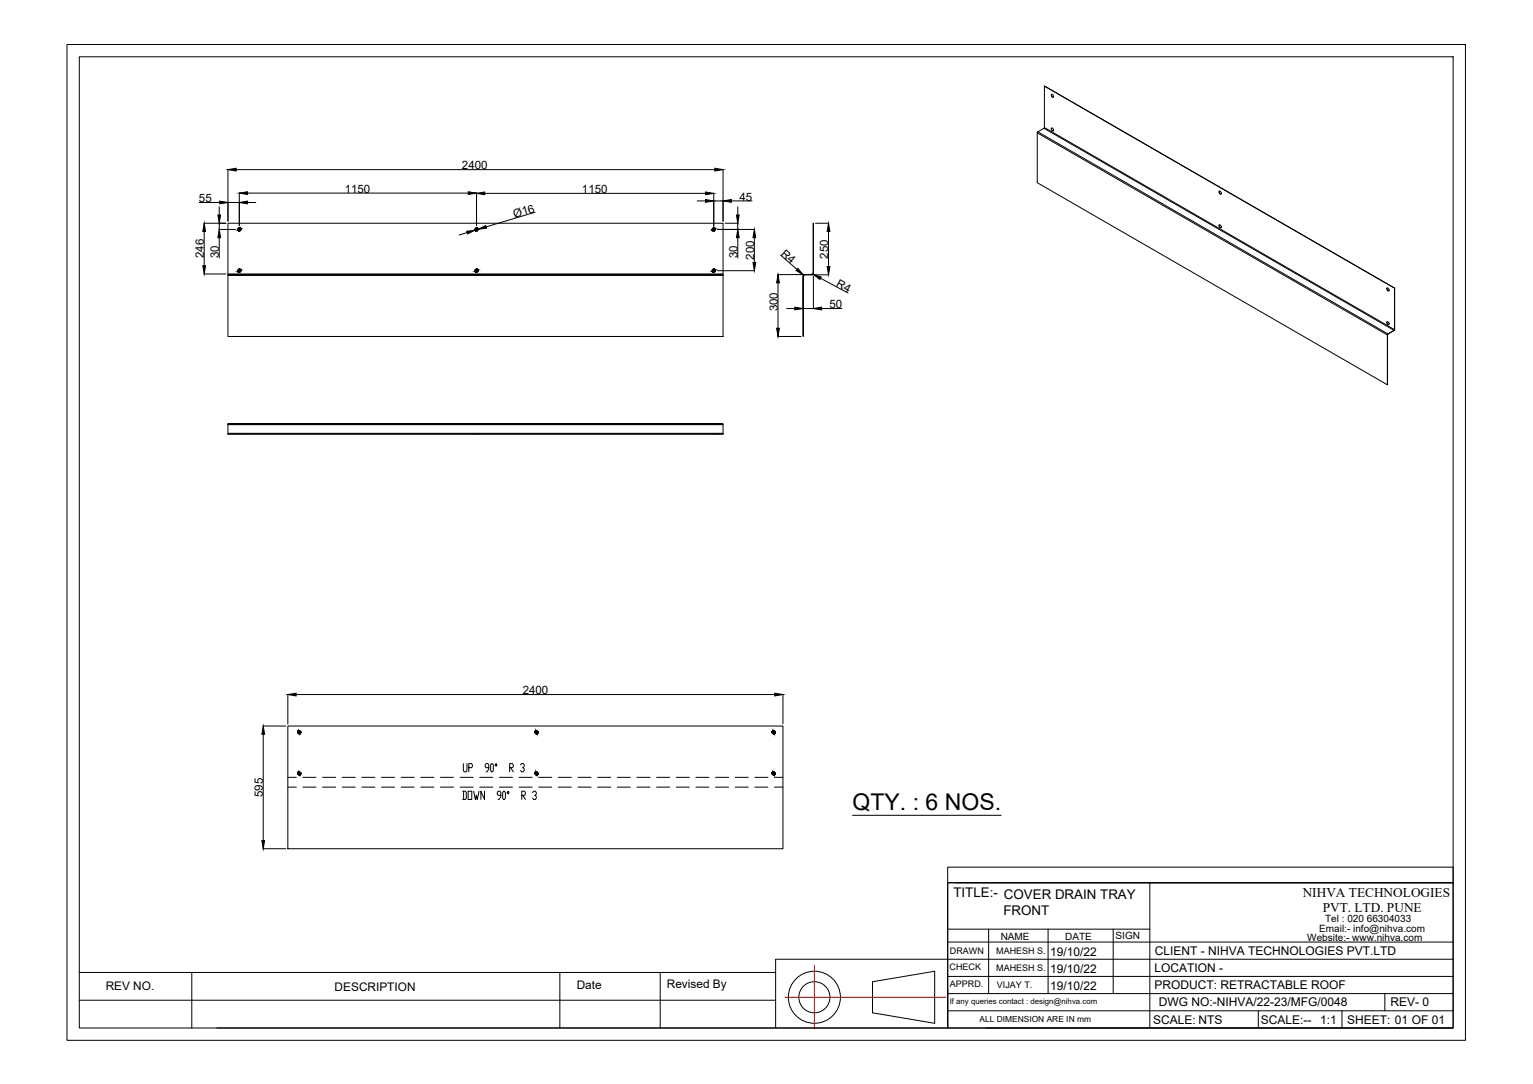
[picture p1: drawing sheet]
<svg xmlns="http://www.w3.org/2000/svg" width="594mm" height="420mm" viewBox="0 0 594 420" stroke-linecap="round" stroke-linejoin="round" font-family="sans-serif">
<!-- layer: 0 -->
<g fill="none" stroke="#000" stroke-width=".39">
<path d="M26 17.2h541.9v386h-541.9zM30.7 22h532.4v376.5h-532.4zM404.7 33.4v16l135.7 78.4-.2 .2M404.7 33.4l135.8 78.3M404.7 33.4l135.7 78.3M407.5 36.6a.55 .55 0 0 1 .7 .3 .55 .55 0 0 1-.3 .8l-.4-.5zM407.6 36.6v.7l.6 .4M402 51.5l135.6 78.3v19.3l-135.6-78.3zM402.2 51.1l-.2 .4M404.7 49.4l-.1 .3M407.5 49.7a.55 .55 0 0 1 .7 .3 .55 .55 0 0 1-.3 .7l-.4-.5zM407.6 49.6v.7l.6 .4"/>
<path d="M77.2 78.5h7.9M88.3 65.6v20.1M88.3 78.5h4.4M91.5 65.8h185.5M92.7 74.8v12.7M95.9 74.8h85.6M95.9 78.5h3.2M184.7 74.8v12.7M187.9 75h85.5M270.2 77.9h3.2M276.6 74.8v13.3M276.6 77.9h3.6"/>
<path d="M280.2 65.6v20.1M283.4 77.9h8M472.5 74.2a.55 .55 0 0 1 .7 .3 .55 .55 0 0 1-.3 .7l-.4-.5zM472.6 74.1v.7l.6 .4M79 86.5h8.5M79.1 89.7v13.3M84.9 88.9h6.4M85 80.1v3.2M85 86.5v2.4M85 92.1v7.9M181 90.1l-3 1M185.3 88.9l-1.2 .3"/>
<path d="M207.4 82.3l-19 5.6M278 88.9h14.4M281 86.5h5M285.9 80.1v3.2M285.9 86.5v2.4M285.9 92.1v7.9M292.3 92.1v9.6M302.5 98.9l6.4 5.5M315.1 89.6h.1M315.1 88.3h.1M316 86.5h5.2M321.1 89.7v13.6"/>
<path d="M472.5 87.2a.57 .57 0 0 1 .7 .3 .57 .57 0 0 1-.3 .8l-.5-.7zM472.6 87.2v.7l.6 .4M79 106.2h8.5M88.3 106.8h191.9v23.6h-191.9zM88.3 106.8v-.4h191.9v.4M88.3 106.2h191.9v.2h-191.9zM88.3 106.2v-19.7h191.9v19.7M278 104.9h14.4M301.4 106.4h9.3M301.5 109.6v17.6M304.8 119.6h3.2M311.2 106.8v23.6l.1-23.6"/>
<path d="M311.2 106.7l.3-.3-.2 .3M311.2 106.8h.1M311.2 107.6v12.1M311.2 119.6h4M311.3 106.5l.2 .3M311.5 106.4l3.4 .1zM314.9 106.4v.1M314.9 106.2l.3 .2M315.1 106.2v-19.7l.1 19.7M315.1 106.2h.1M315.1 105.6h.1M315.1 104.3h.1"/>
<path d="M315.1 106.2l-.2 .2M315.2 107v12.7M315.2 106.2l-.3 .3M315.7 106.5h5.5M318 107.9l10.6 5.6M318.4 119.6h7.9M537.5 111.7a.55 .55 0 0 1 .7 .3 .55 .55 0 0 1-.3 .7l-.4-.5zM537.6 111.6v.7l.6 .4M540.4 111.7v16.1zM301.4 130.4h9M537.5 124.8a.55 .55 0 0 1 .7 .3 .55 .55 0 0 1-.3 .7l-.4-.5zM537.6 124.7v.7l.6 .4"/>
<path d="M537.6 129.8v19.3M537.9 129.4l-.3 .4M537.9 129.5l-.2 .3M540.2 128l-2.3 1.5-135.7-78.4 2.4-1.4 135.6 78.3-2.3 1.4M540.5 127.7l-.3 .4M88.3 164.3h191.9l-191.9 .1v.2M88.3 168h191.9v.3h-191.9zM88.3 164.3v.1M88.3 164.6v3.4M88.3 168.2h191.9M92.1 168.2v.1M93.4 168.2v.1"/>
<path d="M184 168.2v.1M185.3 168.2v.1M276 168.2v.1M277.2 168.2v.1M280.2 164.4v.2h-191.9M280.2 164.6v3.4M111.5 269.1v11.5M114.8 269.2h185.4M303.4 269.1v11.5M101.9 281.4h8.9M102 284.6v41.2M111.5 281.4h191.9v47.6h-191.9z"/>
<path d="M111.5 301.3h3.3M111.5 305.1h3.3M117.4 301.3h5.1M117.4 305.1h5.1M125 301.3h5.1M125 305.1h5.1M132.6 301.3h5.1M132.6 305.1h5.1M140.2 301.3h5.1M140.2 305.1h5.1M147.8 301.3h5.1M147.8 305.1h5.1"/>
<path d="M155.4 301.3h5.1M155.4 305.1h5.1M163.1 301.3h5M163.1 305.1h5M170.7 301.3h5.1M170.7 305.1h5.1M208.8 301.3h5M208.8 305.1h5M216.4 301.3h5M216.4 305.1h5M224 301.3h5.1M224 305.1h5.1"/>
<path d="M231.6 301.3h5.1M231.6 305.1h5.1M239.2 301.3h5.1M239.2 305.1h5.1M246.8 301.3h5.1M246.8 305.1h5.1M254.4 301.3h5.1M254.4 305.1h5.1M262.1 301.3h5M262.1 305.1h5M269.7 301.3h5M269.7 305.1h5"/>
<path d="M277.3 301.3h5.1M277.3 305.1h5.1M284.9 301.3h5.1M284.9 305.1h5.1M292.5 301.3h5.1M292.5 305.1h5.1M300.1 301.3h3.3M300.1 305.1h3.3M330.4 316h57.6M101.9 329h8.9M367.3 336.1h195.8v6.1h-195.8zM367.3 342.2h195.8v56.2h-195.8z"/>
<path d="M367.3 342.2v56.2h-66.7M370.6 342.2h192.5M445.6 342.2v56.2M30.7 376.9h269.9M74.3 376.9v21.6M217 376.9v21.6M255.8 376.9v21.6M367.3 378.5h195.8M367.3 365.1h195.8M367.3 360.1h78.3M383.1 360.1v25M406.2 360.1v25"/>
<path d="M431.4 360.1v25M563.1 371.8h-262.5v26.6h-216.6M30.7 387.7h269.9M338.1 380.5l24.1-4v20.1l-24.1-4zM367.3 385.1h195.8M367.3 391.8h195.8M382 398.4h181.1M487.6 391.8v6.6M520.1 391.8v6.6M536.7 385.1v6.7"/>
<circle cx="92.7" cy="88.9" r=".64"/>
<circle cx="184.7" cy="88.9" r=".64"/>
<circle cx="276.6" cy="88.9" r=".64"/>
<circle cx="92.7" cy="104.9" r=".64"/>
<circle cx="184.7" cy="104.9" r=".64"/>
<circle cx="276.6" cy="104.9" r=".64"/>
<circle cx="116" cy="283.8" r=".64"/>
<circle cx="116" cy="299.8" r=".64"/>
<circle cx="207.9" cy="283.8" r=".64"/>
<circle cx="207.9" cy="299.8" r=".64"/>
<circle cx="299.8" cy="283.8" r=".64"/>
<circle cx="299.8" cy="299.8" r=".64"/>
<circle cx="315.6" cy="386.5" r="10.1"/>
<circle cx="315.6" cy="386.5" r="6"/>
</g>
<g fill="#000" stroke="#000" stroke-width=".39">
<path d="M85.1 78l3.2 .5-3.2 .5zM88.3 65.8l3.2-.6v1.1zM92.7 74.8l3.2-.5v1.1zM92.7 78.5l3.2-.5v1zM181.5 74.3l3.2 .5-3.2 .6zM184.7 75l3.2-.6v1.1zM273.4 77.3l3.2 .6-3.2 .5zM273.4 74.4l3.2 .6-3.2 .5zM277 65.2l3.2 .6-3.2 .5zM280.2 77.9l3.2-.6v1.1zM79.1 86.5l.6 3.2h-1.1zM84.4 83.3h1.1l-.5 3.2z"/>
<path d="M85 88.9l.5 3.2h-1.1zM92.5 89.5l.2 .1zM180.9 89.6l3.2-.4-2.9 1.5zM184.5 89.5l.2 .1zM185.3 88.9l2.9-1.5 .3 1.1zM276.4 89.5l.2 .1zM285.4 83.3h1.1l-.6 3.2zM285.9 88.9l.6 3.2h-1.1zM292.3 88.9l.6 3.2h-1.1zM321.1 86.5l.5 3.2h-1.1zM78.6 103h1.1l-.6 3.2zM92.5 105.5h.2z"/>
<path d="M184.5 105.5h.2zM276.4 105.5h.2zM291.8 101.7h1.1l-.6 3.2zM301.5 106.4l.5 3.2h-1zM308 119.1l3.2 .5-3.2 .5zM309.2 104l2.1 2.5-2.8-1.7zM315.2 106.4l3 1-.5 .9zM315.2 119.6l3.2-.5v1zM320.5 103.3h1.1l-.5 3.2zM301 127.2h1l-.5 3.2zM111.5 269.2l3.3-.5v1zM300.2 268.7l3.2 .5-3.2 .5z"/>
<path d="M102 281.4l.5 3.2h-1zM116.6 283.8v.2zM208.5 283.8v.2zM300.4 283.8v.2zM116.6 299.8v.2zM208.5 299.8v.2zM300.4 299.8v.2zM101.5 325.8h1l-.5 3.2z"/>
<path d="M92.1 88.9l.6 .1zM92.1 88.9l.6 .1z"/>
<path d="M92.1 89l.6 .1zM92.1 89l.6 .1z"/>
<path d="M92.1 89.1l.6 .1zM92.1 89.1l.6 .1z"/>
<path d="M92.2 89.2l.5 .1zM92.2 89.2l.5 .1z"/>
<path d="M92.2 89.3l.5 .1zM92.2 89.3l.5 .1z"/>
<path d="M92.3 89.4l.4 .1zM92.3 89.4l.4 .1z"/>
<path d="M92.4 89.5h.3zM92.4 89.5h.3z"/>
<path d="M92.7 88.3h.2zM92.7 88.3h.2z"/>
<path d="M92.7 88.3l.4 .1zM92.7 88.3l.4 .1z"/>
<path d="M92.7 88.4h.5zM92.7 88.4h.5z"/>
<path d="M92.7 88.4l.5 .1zM92.7 88.4l.5 .1z"/>
<path d="M92.7 88.5l.6 .1zM92.7 88.5l.6 .1z"/>
<path d="M92.7 88.6l.6 .1zM92.7 88.6l.6 .1z"/>
<path d="M92.7 88.7l.7 .1zM92.7 88.7l.7 .1z"/>
<path d="M92.7 88.8l.7 .1zM92.7 88.8l.7 .1z"/>
<path d="M184 88.9l.7 .1zM184 88.9l.7 .1z"/>
<path d="M184 89l.7 .1zM184 89l.7 .1z"/>
<path d="M184.1 89.1l.6 .1zM184.1 89.1l.6 .1z"/>
<path d="M184.1 89.2l.6 .1zM184.1 89.2l.6 .1z"/>
<path d="M184.2 89.3l.5 .1zM184.2 89.3l.5 .1z"/>
<path d="M184.3 89.4l.4 .1zM184.3 89.4l.4 .1z"/>
<path d="M184.3 89.5h.4zM184.3 89.5h.4z"/>
<path d="M184.7 88.3h.2zM184.7 88.3h.2z"/>
<path d="M184.7 88.3l.3 .1zM184.7 88.3l.3 .1z"/>
<path d="M184.7 88.4h.4zM184.7 88.4h.4z"/>
<path d="M184.7 88.4l.5 .1zM184.7 88.4l.5 .1z"/>
<path d="M184.7 88.5l.5 .1zM184.7 88.5l.5 .1z"/>
<path d="M184.7 88.6l.6 .1zM184.7 88.6l.6 .1z"/>
<path d="M184.7 88.7l.6 .1zM184.7 88.7l.6 .1z"/>
<path d="M184.7 88.8l.6 .1zM184.7 88.8l.6 .1z"/>
<path d="M276 88.9l.6 .1zM276 88.9l.6 .1z"/>
<path d="M276 89l.6 .1zM276 89l.6 .1z"/>
<path d="M276 89.1l.6 .1zM276 89.1l.6 .1z"/>
<path d="M276.1 89.2l.5 .1zM276.1 89.2l.5 .1z"/>
<path d="M276.1 89.3l.5 .1zM276.1 89.3l.5 .1z"/>
<path d="M276.2 89.4l.4 .1zM276.2 89.4l.4 .1z"/>
<path d="M276.3 89.5h.3zM276.3 89.5h.3z"/>
<path d="M276.6 88.3h.2zM276.6 88.3h.2z"/>
<path d="M276.6 88.3l.3 .1zM276.6 88.3l.3 .1z"/>
<path d="M276.6 88.4h.4zM276.6 88.4h.4z"/>
<path d="M276.6 88.4l.5 .1zM276.6 88.4l.5 .1z"/>
<path d="M276.6 88.5l.6 .1zM276.6 88.5l.6 .1z"/>
<path d="M276.6 88.6l.6 .1zM276.6 88.6l.6 .1z"/>
<path d="M276.6 88.7l.6 .1zM276.6 88.7l.6 .1z"/>
<path d="M276.6 88.8l.6 .1zM276.6 88.8l.6 .1z"/>
<path d="M92.1 104.9l.6 .1zM92.1 104.9l.6 .1z"/>
<path d="M92.1 105l.6 .1zM92.1 105l.6 .1z"/>
<path d="M92.1 105.1l.6 .1zM92.1 105.1l.6 .1z"/>
<path d="M92.2 105.2l.5 .1zM92.2 105.2l.5 .1z"/>
<path d="M92.2 105.3l.5 .1zM92.2 105.3l.5 .1z"/>
<path d="M92.3 105.4l.4 .1zM92.3 105.4l.4 .1z"/>
<path d="M92.4 105.5h.3zM92.4 105.5h.3z"/>
<path d="M92.7 104.3h.2zM92.7 104.3h.2z"/>
<path d="M92.7 104.3l.4 .1zM92.7 104.3l.4 .1z"/>
<path d="M92.7 104.4h.5zM92.7 104.4h.5z"/>
<path d="M92.7 104.4l.5 .1zM92.7 104.4l.5 .1z"/>
<path d="M92.7 104.5l.6 .1zM92.7 104.5l.6 .1z"/>
<path d="M92.7 104.6l.6 .1zM92.7 104.6l.6 .1z"/>
<path d="M92.7 104.7l.7 .1zM92.7 104.7l.7 .1z"/>
<path d="M92.7 104.8l.7 .1zM92.7 104.8l.7 .1z"/>
<path d="M184 104.9l.7 .1zM184 104.9l.7 .1z"/>
<path d="M184 105l.7 .1zM184 105l.7 .1z"/>
<path d="M184.1 105.1l.6 .1zM184.1 105.1l.6 .1z"/>
<path d="M184.1 105.2l.6 .1zM184.1 105.2l.6 .1z"/>
<path d="M184.2 105.3l.5 .1zM184.2 105.3l.5 .1z"/>
<path d="M184.3 105.4l.4 .1zM184.3 105.4l.4 .1z"/>
<path d="M184.3 105.5h.4zM184.3 105.5h.4z"/>
<path d="M184.7 104.3h.2zM184.7 104.3h.2z"/>
<path d="M184.7 104.3l.3 .1zM184.7 104.3l.3 .1z"/>
<path d="M184.7 104.4h.4zM184.7 104.4h.4z"/>
<path d="M184.7 104.4l.5 .1zM184.7 104.4l.5 .1z"/>
<path d="M184.7 104.5l.5 .1zM184.7 104.5l.5 .1z"/>
<path d="M184.7 104.6l.6 .1zM184.7 104.6l.6 .1z"/>
<path d="M184.7 104.7l.6 .1zM184.7 104.7l.6 .1z"/>
<path d="M184.7 104.8l.6 .1zM184.7 104.8l.6 .1z"/>
<path d="M276 104.9l.6 .1zM276 104.9l.6 .1z"/>
<path d="M276 105l.6 .1zM276 105l.6 .1z"/>
<path d="M276 105.1l.6 .1zM276 105.1l.6 .1z"/>
<path d="M276.1 105.2l.5 .1zM276.1 105.2l.5 .1z"/>
<path d="M276.1 105.3l.5 .1zM276.1 105.3l.5 .1z"/>
<path d="M276.2 105.4l.4 .1zM276.2 105.4l.4 .1z"/>
<path d="M276.3 105.5h.3zM276.3 105.5h.3z"/>
<path d="M276.6 104.3h.2zM276.6 104.3h.2z"/>
<path d="M276.6 104.3l.3 .1zM276.6 104.3l.3 .1z"/>
<path d="M276.6 104.4h.4zM276.6 104.4h.4z"/>
<path d="M276.6 104.4l.5 .1zM276.6 104.4l.5 .1z"/>
<path d="M276.6 104.5l.6 .1zM276.6 104.5l.6 .1z"/>
<path d="M276.6 104.6l.6 .1zM276.6 104.6l.6 .1z"/>
<path d="M276.6 104.7l.6 .1zM276.6 104.7l.6 .1z"/>
<path d="M276.6 104.8l.6 .1zM276.6 104.8l.6 .1z"/>
<path d="M115.3 299.6v.2zM115.3 299.6v.2z"/>
<path d="M115.3 283.6v.2zM115.3 283.6v.2z"/>
<path d="M115.4 299.5l-.1 .3zM115.4 299.5l-.1 .3z"/>
<path d="M115.4 283.5l-.1 .3zM115.4 283.5l-.1 .3z"/>
<path d="M115.5 299.4l-.1 .4zM115.5 299.4l-.1 .4z"/>
<path d="M115.5 283.4l-.1 .4zM115.5 283.4l-.1 .4z"/>
<path d="M115.5 299.4v.4zM115.5 299.3v.5z"/>
<path d="M115.5 283.3v.5zM115.5 283.3v.5z"/>
<path d="M115.5 299.3v.5zM115.6 299.2l-.1 .6z"/>
<path d="M115.5 283.3v.5zM115.6 283.3l-.1 .5z"/>
<path d="M115.6 299.2v.6zM115.7 299.2l-.1 .6z"/>
<path d="M115.6 283.3v.5zM115.7 283.2l-.1 .6z"/>
<path d="M115.7 299.2v.6zM115.8 299.2l-.1 .6z"/>
<path d="M115.7 283.2v.6zM115.8 283.2l-.1 .6z"/>
<path d="M115.8 299.2v.6zM115.9 299.2l-.1 .6z"/>
<path d="M115.8 283.2v.6zM115.9 283.2l-.1 .6z"/>
<path d="M115.9 299.8v.6zM116.1 299.8l-.2 .6z"/>
<path d="M115.9 283.8v.6zM116.1 283.8l-.2 .6z"/>
<path d="M116.1 299.8v.6zM116.2 299.8l-.1 .6z"/>
<path d="M116.1 283.8v.6zM116.2 283.8l-.1 .6z"/>
<path d="M116.2 299.8v.6zM116.3 299.8l-.1 .6z"/>
<path d="M116.2 283.8v.6zM116.3 283.8l-.1 .6z"/>
<path d="M116.3 299.8v.6zM116.4 299.8l-.1 .6z"/>
<path d="M116.3 283.8v.6zM116.4 283.8l-.1 .6z"/>
<path d="M116.4 299.8v.5zM116.4 299.8v.5z"/>
<path d="M116.4 283.8v.5zM116.4 283.8v.5z"/>
<path d="M116.4 299.8v.4zM116.5 299.8l-.1 .4z"/>
<path d="M116.4 283.8v.4zM116.5 283.8l-.1 .4z"/>
<path d="M116.5 299.8v.3zM116.6 299.8l-.1 .3z"/>
<path d="M116.5 283.8v.3zM116.6 283.8l-.1 .3z"/>
<path d="M207.3 283.6l-.1 .2zM207.3 283.6l-.1 .2z"/>
<path d="M207.3 299.6l-.1 .2zM207.3 299.6l-.1 .2z"/>
<path d="M207.3 283.5v.3zM207.3 283.5v.3z"/>
<path d="M207.3 299.5v.3zM207.3 299.5v.3z"/>
<path d="M207.4 283.4l-.1 .4zM207.4 283.4l-.1 .4z"/>
<path d="M207.4 299.4l-.1 .4zM207.4 299.4l-.1 .4z"/>
<path d="M207.5 283.3l-.1 .5zM207.5 283.3l-.1 .5z"/>
<path d="M207.4 299.4v.4zM207.5 299.3l-.1 .5z"/>
<path d="M207.5 283.3v.5zM207.6 283.3l-.1 .5z"/>
<path d="M207.5 299.3v.5zM207.6 299.2l-.1 .6z"/>
<path d="M207.6 283.3v.5zM207.7 283.2l-.1 .6z"/>
<path d="M207.6 299.2v.6zM207.7 299.2l-.1 .6z"/>
<path d="M207.7 283.2v.6zM207.8 283.2l-.1 .6z"/>
<path d="M207.7 299.2v.6zM207.8 299.2l-.1 .6z"/>
<path d="M207.8 283.2v.6zM207.9 283.2l-.1 .6z"/>
<path d="M207.8 299.2v.6zM207.9 299.2l-.1 .6z"/>
<path d="M207.9 283.8v.6zM208 283.8l-.1 .6z"/>
<path d="M207.9 299.8v.6zM208 299.8l-.1 .6z"/>
<path d="M208 283.8v.6zM208.1 283.8l-.1 .6z"/>
<path d="M208 299.8v.6zM208.1 299.8l-.1 .6z"/>
<path d="M208.1 283.8v.6zM208.2 283.8l-.1 .6z"/>
<path d="M208.1 299.8v.6zM208.2 299.8l-.1 .6z"/>
<path d="M208.2 283.8v.6zM208.3 283.8l-.1 .6z"/>
<path d="M208.2 299.8v.6zM208.3 299.8l-.1 .6z"/>
<path d="M208.3 283.8v.5zM208.4 283.8l-.1 .5z"/>
<path d="M208.3 299.8v.5zM208.4 299.8l-.1 .5z"/>
<path d="M208.4 283.8v.4zM208.4 283.8v.4z"/>
<path d="M208.4 299.8v.4zM208.4 299.8v.4z"/>
<path d="M208.4 283.8v.3zM208.5 283.8l-.1 .3z"/>
<path d="M208.4 299.8v.3zM208.5 299.8l-.1 .3z"/>
<path d="M299.2 299.6v.2zM299.2 299.6v.2z"/>
<path d="M299.2 283.6v.2zM299.2 283.6v.2z"/>
<path d="M299.3 299.5l-.1 .3zM299.3 299.5l-.1 .3z"/>
<path d="M299.3 283.5l-.1 .3zM299.3 283.5l-.1 .3z"/>
<path d="M299.3 299.4v.4zM299.3 299.4v.4z"/>
<path d="M299.3 283.4v.4zM299.3 283.4v.4z"/>
<path d="M299.3 299.4v.4zM299.4 299.3l-.1 .5z"/>
<path d="M299.4 283.3l-.1 .5zM299.4 283.3l-.1 .5z"/>
<path d="M299.4 299.3v.5zM299.5 299.2l-.1 .6z"/>
<path d="M299.4 283.3v.5zM299.5 283.3l-.1 .5z"/>
<path d="M299.5 299.2v.6zM299.6 299.2l-.1 .6z"/>
<path d="M299.5 283.3v.5zM299.6 283.2l-.1 .6z"/>
<path d="M299.6 299.2v.6zM299.7 299.2l-.1 .6z"/>
<path d="M299.6 283.2v.6zM299.7 283.2l-.1 .6z"/>
<path d="M299.7 299.2v.6zM299.8 299.2l-.1 .6z"/>
<path d="M299.7 283.2v.6zM299.8 283.2l-.1 .6z"/>
<path d="M299.8 299.8v.6zM299.9 299.8l-.1 .6z"/>
<path d="M299.8 283.8v.6zM299.9 283.8l-.1 .6z"/>
<path d="M299.9 299.8v.6zM300 299.8l-.1 .6z"/>
<path d="M299.9 283.8v.6zM300 283.8l-.1 .6z"/>
<path d="M300 299.8v.6zM300.1 299.8l-.1 .6z"/>
<path d="M300 283.8v.6zM300.1 283.8l-.1 .6z"/>
<path d="M300.1 299.8v.6zM300.2 299.8l-.1 .6z"/>
<path d="M300.1 283.8v.6zM300.2 283.8l-.1 .6z"/>
<path d="M300.2 299.8v.5zM300.3 299.8l-.1 .5z"/>
<path d="M300.2 283.8v.5zM300.3 283.8l-.1 .5z"/>
<path d="M300.3 299.8v.4zM300.4 299.8l-.1 .4z"/>
<path d="M300.3 283.8v.4zM300.4 283.8l-.1 .4z"/>
<path d="M300.4 299.8v.3zM300.4 299.8v.3z"/>
<path d="M300.4 283.8v.3zM300.4 283.8v.3z"/>
</g>
<g fill="none" stroke="#f00" stroke-width=".39">
<path d="M315.6 374.2v1.2M315.6 375.5v.7M315.6 376.3v.1M315.6 376.5v.6M315.6 377.2v.1M315.6 377.4v1.3M315.6 378.8v.7M315.6 379.6v.1M315.6 379.8v.5M304.1 386.5h.2M304.4 386.5h.1M304.6 386.5h.8"/>
<path d="M305.5 386.5h1.3M306.9 386.5h.7M307.7 386.5h.1M307.9 386.5h.7M308.7 386.5h1.3M310.1 386.5h.7M310.9 386.5h.1M311.1 386.5h.8M312 386.5h1.3M313.4 386.5h.1M313.6 386.5h.5M314.2 386.5h.1"/>
<path d="M314.4 386.5h.7M315.2 386.5h1.3M315.6 380.4v.1M315.6 380.6v1.3M315.6 382v.7M315.6 382.8v.1M315.6 383v.6M315.6 383.7v.1M315.6 383.9v1.3M315.6 385.3v.7M315.6 386.1v.1M315.6 386.3v.7"/>
<path d="M315.6 387.1v1.3M315.6 388.5v.7M315.6 389.3v.1M315.6 389.5v.7M315.6 390.4v1.3M315.6 391.8v.7M315.6 392.6v.1M315.6 392.8v.7M315.6 393.6v1.3M315.6 395v.7M315.6 395.8v.1M315.6 396v.7"/>
<path d="M315.6 396.9v1.3M315.6 398.3v.6M316.6 386.5h.1M316.8 386.5h.5M317.4 386.5h.1M317.6 386.5h.8M318.5 386.5h1.3M319.9 386.5h.1M320.1 386.5h.5M320.7 386.5h.1M320.9 386.5h.7M321.7 386.5h1.3"/>
<path d="M323.1 386.5h.1M323.3 386.5h.5M323.9 386.5h.1M324.1 386.5h.8M325 386.5h1.3M326.4 386.5h.1M326.6 386.5h.5M327.2 386.5h.1M327.4 386.5h.7M328.2 386.5h.5M328.8 386.5h.7M329.6 386.5h.1"/>
<path d="M329.8 386.5h.5M330.4 386.5h.1M330.6 386.5h.8M331.5 386.5h.5M332.1 386.5h.7M332.9 386.5h.1M333.1 386.5h.5M333.7 386.5h.1M333.9 386.5h1.3M335.3 386.5h.7M336.1 386.5h.1M336.3 386.5h.5"/>
<path d="M336.9 386.5h.1M337.1 386.5h1.4M338.6 386.5h.7M339.4 386.5h.1M339.6 386.5h.5M340.2 386.5h.1M340.4 386.5h1.3M341.8 386.5h.7M342.6 386.5h.1M342.8 386.5h.5M343.4 386.5h.1M343.6 386.5h1.3"/>
<path d="M345.1 386.5h.7M345.9 386.5h.1M346.1 386.5h.7M346.9 386.5h1.3M348.3 386.5h.7M349.1 386.5h.1M349.3 386.5h.7M350.1 386.5h1.3M351.6 386.5h.7M352.4 386.5h.1M352.6 386.5h.7M353.4 386.5h1.3"/>
<path d="M354.8 386.5h.7M355.6 386.5h.1M355.8 386.5h.7M356.6 386.5h1.3M358.1 386.5h.7M358.9 386.5h.1M359.1 386.5h.7M359.9 386.5h1.3M361.3 386.5h.7M362.1 386.5h.1M362.3 386.5h.7M363.1 386.5h1.3"/>
<path d="M364.5 386.5h.8M365.4 386.5h.1M365.6 386.5h.7M366.4 386.5h.2"/>
</g>
<text font-size="8.9" x="330.4" y="314.1">QTY. : 6 NOS.</text>
<text font-size="7.1" x="178.2" y="300.6">UP 90° R 3</text>
<text font-size="6.6" x="178.2" y="311.1">DOWN 90° R 3</text>
<g font-size="5.2">
<text x="369.5" y="347.7">TITLE:- COVER DRAIN TRAY</text>
<text x="504.8" y="347.6">NIHVA TECHNOLOGIES</text>
<text x="512.6" y="353.4">PVT. LTD. PUNE</text>
<text x="388.9" y="354.7">FRONT</text>
</g>
<g font-size="4.7">
<text x="407" y="370.6">19/10/22</text>
<text x="447.5" y="370.1">CLIENT - NIHVA TECHNOLOGIES PVT.LTD</text>
<text x="407" y="377.3">19/10/22</text>
<text x="447.4" y="376.7">LOCATION -</text>
<text x="407" y="383.9">19/10/22</text>
<text x="447.4" y="383.4">PRODUCT: RETRACTABLE ROOF</text>
<text x="449" y="390.1">DWG NO:-NIHVA/22-23/MFG/0048</text>
<text x="538.8" y="390">REV- 0</text>
<text x="446.9" y="396.7">SCALE: NTS</text>
<text x="488.6" y="396.7">SCALE:--</text>
<text x="511.6" y="396.7">1:1</text>
<text x="522.1" y="396.7">SHEET: 01 OF 01</text>
</g>
<g font-size="4.6">
<text x="41" y="383.6">REV NO.</text>
<text x="129.7" y="384">DESCRIPTION</text>
<text x="223.5" y="383.4">Date</text>
<text x="258.4" y="382.9">Revised By</text>
</g>
<g font-size="4.5">
<text x="179" y="65.6">2400</text>
<text x="133.6" y="74.7">1150</text>
<text x="225.5" y="74.8">1150</text>
<text x="286.6" y="77.8">45</text>
<text x="77.1" y="78.4">55</text>
<text x="199.4" y="84.5" transform="rotate(-17 199.4 84.5)">Ø16</text>
<text x="79" y="100.1" transform="rotate(-90 79 100.1)">246</text>
<text x="84.9" y="100.1" transform="rotate(-90 84.9 100.1)">30</text>
<text x="285.8" y="100.1" transform="rotate(-90 285.8 100.1)">30</text>
<text x="292.2" y="100.6" transform="rotate(-90 292.2 100.6)">200</text>
<text x="302.3" y="98.7" transform="rotate(41 302.3 98.7)">R4</text>
<text x="321" y="100.2" transform="rotate(-90 321 100.2)">250</text>
<text x="323.8" y="110.9" transform="rotate(28 323.8 110.9)">R4</text>
<text x="321.5" y="119.5">50</text>
<text x="301.4" y="120.7" transform="rotate(-90 301.4 120.7)">300</text>
<text x="202.6" y="269.1">2400</text>
<text x="101.9" y="308.9" transform="rotate(-90 101.9 308.9)">595</text>
</g>
<g font-size="3.9">
<text x="513.5" y="357.3">Tel : 020 66304033</text>
<text x="387.8" y="364.2">NAME</text>
<text x="412.8" y="364.3">DATE</text>
<text x="432.3" y="363.9">SIGN</text>
<text x="506.6" y="364.7">Website:- www.nihva.com</text>
<text x="511.2" y="361.1">Email:- info@nihva.com</text>
</g>
<g font-size="3.5">
<text x="368.1" y="369.9">DRAWN</text>
<text x="386.1" y="369.7">MAHESH S.</text>
<text x="368" y="375.8">CHECK</text>
<text x="386.1" y="376.4">MAHESH S.</text>
<text x="368.1" y="382.4">APPRD.</text>
<text x="386.3" y="383">VIJAY T.</text>
</g>
<text font-size="3.3" x="379.6" y="396.3">ALL DIMENSION ARE IN mm</text>
<text font-size="3" x="368" y="389.3">If any queries contact : design@nihva.com</text>
</svg>
